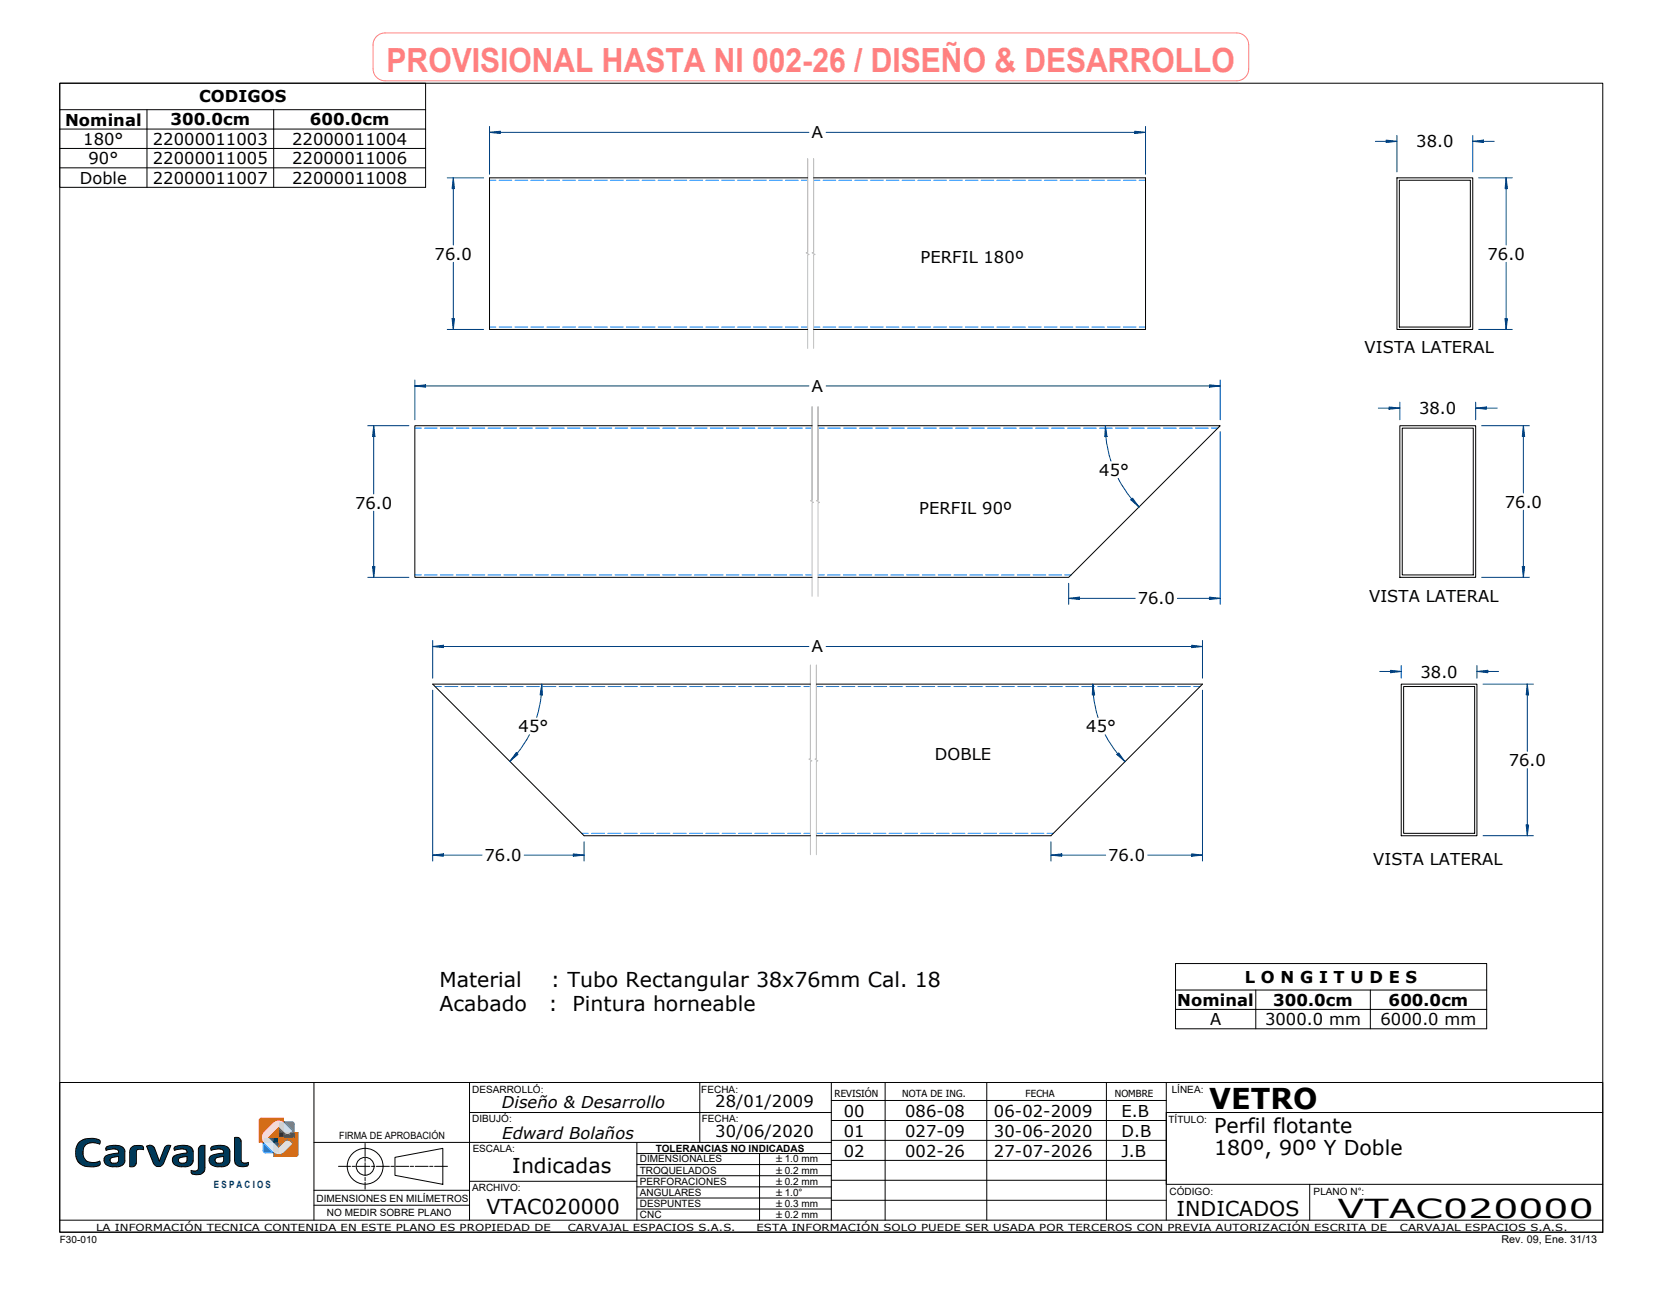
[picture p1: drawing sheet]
<svg xmlns="http://www.w3.org/2000/svg" width="279mm" height="216mm" viewBox="0 0 279 216" stroke-linecap="round" stroke-linejoin="round" font-family="sans-serif">
<!-- layer: Hidden Edges(ISO) -->
<g fill="none" stroke="#0080ff" stroke-width=".17">
<path d="M81.9 30.1h1M83.5 30.1h2.1M86.1 30.1h2.1M88.8 30.1h2.1M91.4 30.1h2.2M94.1 30.1h2.1M96.8 30.1h2.1M99.4 30.1h2.1M102.1 30.1h2.1M104.7 30.1h2.1M107.4 30.1h2.1M110 30.1h2.2"/>
<path d="M112.7 30.1h2.1M115.4 30.1h2.1M118 30.1h2.1M120.7 30.1h2.1M123.3 30.1h2.2M126 30.1h2.1M128.7 30.1h2.1M131.3 30.1h2.2M134 30.1h1M136 30.1h1.1M137.6 30.1h2.1M140.3 30.1h2.1"/>
<path d="M142.9 30.1h2.1M145.6 30.1h2.1M148.2 30.1h2.1M150.8 30.1h2.2M153.5 30.1h2.1M156.1 30.1h2.1M158.8 30.1h2.1M161.4 30.1h2.1M164.1 30.1h2.1M166.7 30.1h2.1M169.3 30.1h2.1M172 30.1h2.1"/>
<path d="M174.6 30.1h2.1M177.3 30.1h2.1M179.9 30.1h2.1M182.6 30.1h2.1M185.2 30.1h2.1M187.8 30.1h2.1M190.5 30.1h1M81.9 54.7h1M83.5 54.7h2.1M86.1 54.7h2.1M88.8 54.7h2.1M91.4 54.7h2.2"/>
<path d="M94.1 54.7h2.1M96.8 54.7h2.1M99.4 54.7h2.1M102.1 54.7h2.1M104.7 54.7h2.1M107.4 54.7h2.1M110 54.7h2.2M112.7 54.7h2.1M115.4 54.7h2.1M118 54.7h2.1M120.7 54.7h2.1M123.3 54.7h2.2"/>
<path d="M126 54.7h2.1M128.7 54.7h2.1M131.3 54.7h2.2M134 54.7h1M136 54.7h1.1M137.6 54.7h2.1M140.3 54.7h2.1M142.9 54.7h2.1M145.6 54.7h2.1M148.2 54.7h2.1M150.8 54.7h2.2M153.5 54.7h2.1"/>
<path d="M156.1 54.7h2.1M158.8 54.7h2.1M161.4 54.7h2.1M164.1 54.7h2.1M166.7 54.7h2.1M169.3 54.7h2.1M172 54.7h2.1M174.6 54.7h2.1M177.3 54.7h2.1M179.9 54.7h2.1M182.6 54.7h2.1M185.2 54.7h2.1"/>
<path d="M187.8 54.7h2.1M190.5 54.7h1M69.4 71.5h1M71 71.5h2.1M73.6 71.5h2.2M76.3 71.5h2.1M78.9 71.5h2.2M81.6 71.5h2.1M84.2 71.5h2.2M86.9 71.5h2.1M89.6 71.5h2.1M92.2 71.5h2.1"/>
<path d="M94.9 71.5h2.1M97.5 71.5h2.2M100.2 71.5h2.1M102.8 71.5h2.2M105.5 71.5h2.1M108.2 71.5h2.1M110.8 71.5h2.1M113.5 71.5h2.1M116.1 71.5h2.1M118.8 71.5h2.1M121.4 71.5h2.1M124.1 71.5h2.1"/>
<path d="M126.7 71.5h2.2M129.4 71.5h2.1M132.1 71.5h2.1M134.7 71.5h1.1M136.8 71.5h1M138.4 71.5h2.1M141.1 71.5h2.1M143.7 71.5h2.2M146.4 71.5h2.1M149.1 71.5h2.1M151.7 71.5h2.2M154.4 71.5h2.2"/>
<path d="M157.1 71.5h2.1M159.8 71.5h2.1M162.5 71.5h2.1M165.1 71.5h2.2M167.8 71.5h2.1M170.5 71.5h2.1M173.1 71.5h2.2M175.8 71.5h2.1M178.5 71.5h2.1M181.2 71.5h2.1M183.8 71.5h2.2M186.5 71.5h2.2"/>
<path d="M189.2 71.5h2.1M191.9 71.5h2.1M194.5 71.5h2.2M197.2 71.5h2.1M199.9 71.5h2.1M202.5 71.5h1.1M69.4 96.1h1M71 96.1h2.1M73.6 96.1h2.2M76.3 96.1h2.1M78.9 96.1h2.2M81.6 96.1h2.1"/>
<path d="M84.2 96.1h2.2M86.9 96.1h2.1M89.6 96.1h2.1M92.2 96.1h2.1M94.9 96.1h2.1M97.5 96.1h2.2M100.2 96.1h2.1M102.8 96.1h2.2M105.5 96.1h2.1M108.2 96.1h2.1M110.8 96.1h2.1M113.5 96.1h2.1"/>
<path d="M116.1 96.1h2.1M118.8 96.1h2.1M121.4 96.1h2.1M124.1 96.1h2.1M126.7 96.1h2.2M129.4 96.1h2.1M132.1 96.1h2.1M134.7 96.1h1.1M136.8 96.1h1M138.4 96.1h2.1M141 96.1h2.1M143.7 96.1h2.1"/>
<path d="M146.3 96.1h2.1M148.9 96.1h2.2M151.6 96.1h2.1M154.2 96.1h2.1M156.9 96.1h2.1M159.5 96.1h2.1M162.2 96.1h2.1M164.8 96.1h2.1M167.4 96.1h2.2M170.1 96.1h2.1M172.7 96.1h2.2M175.4 96.1h2.1"/>
<path d="M178 96.1h1.1M72.7 114.7h1.1M74.4 114.7h2.2M77.1 114.7h2.2M79.8 114.7h2.2M82.6 114.7h2.2M85.3 114.7h2.2M88 114.7h2.2M90.8 114.7h2.1M93.5 114.7h2.2M96.2 114.7h2.2M98.9 114.7h2.2"/>
<path d="M101.7 114.7h2.1M104.4 114.7h2.2M107.1 114.7h2.2M109.9 114.7h2.1M112.6 114.7h2.2M115.3 114.7h2.2M118 114.7h2.2M120.8 114.7h2.2M123.5 114.7h2.2M126.2 114.7h2.2M129 114.7h2.1M131.7 114.7h2.2"/>
<path d="M134.4 114.7h1.1M136.5 114.7h1.1M138.1 114.7h2.2M140.8 114.7h2.1M143.5 114.7h2.1M146.1 114.7h2.2M148.8 114.7h2.1M151.5 114.7h2.1M154.2 114.7h2.1M156.8 114.7h2.2M159.5 114.7h2.1M162.2 114.7h2.1"/>
<path d="M164.8 114.7h2.2M167.5 114.7h2.2M170.2 114.7h2.1M172.9 114.7h2.1M175.5 114.7h2.2M178.2 114.7h2.1M180.9 114.7h2.1M183.6 114.7h2.1M186.2 114.7h2.2M188.9 114.7h2.1M191.6 114.7h2.1M194.2 114.7h2.2"/>
<path d="M196.9 114.7h2.2M199.6 114.7h1.1M97.3 139.3h1.1M98.9 139.3h2.2M101.6 139.3h2.2M104.4 139.3h2.2M107.1 139.3h2.2M109.8 139.3h2.2M112.6 139.3h2.1M115.3 139.3h2.2M118 139.3h2.2M120.8 139.3h2.2"/>
<path d="M123.5 139.3h2.2M126.2 139.3h2.2M129 139.3h2.1M131.7 139.3h2.2M134.4 139.3h1.1M136.5 139.3h1.1M138.1 139.3h2.1M140.7 139.3h2.2M143.4 139.3h2.1M146 139.3h2.1M148.7 139.3h2.1M151.3 139.3h2.1"/>
<path d="M153.9 139.3h2.2M156.6 139.3h2.1M159.2 139.3h2.1M161.9 139.3h2.1M164.5 139.3h2.1M167.2 139.3h2M169.8 139.3h2.1M172.4 139.3h2.1M175.1 139.3h1"/>
</g>
<!-- layer: Break Lines(ISO) -->
<path d="M135 42.2v-15.7v15.7h-.2l.5 .3-.3 .1v15.6M136 42.2v-15.7v15.7h-.2l.5 .3-.3 .1v15.6M135.8 83.6v-15.6v15.6l-.3 .1 .5 .2-.2 .1v15.7M136.8 83.6v-15.6v15.6l-.3 .1 .5 .2-.2 .1v15.7M135.5 126.8v-15.7v15.7l-.2 .1 .5 .2-.3 .1v15.6M136.5 126.8v-15.7v15.7l-.2 .1 .5 .2-.3 .1v15.6" fill="none" stroke="#c0c0c0" stroke-width=".17"/>
<!-- layer: Visible Edges(ISO) -->
<path d="M135 29.7h-53.1v25.4h53.1M136 29.7h55.5v25.4h-55.5M233.6 29.7h12.7v25.4h-12.7zM234 30.1h11.9v24.6h-11.9zM135.8 71.1h-66.4v25.4h66.4M136.8 71.1h67.2l-25.3 25.4h-41.9M234.1 71.1h12.6v25.4h-12.6zM234.5 71.5h11.8v24.6h-11.8zM135.5 114.3h-63.2l25.4 25.4h37.8M136.5 114.3h64.6l-25.4 25.4h-39.2M234.3 114.3h12.7v25.4h-12.7zM234.7 114.7h11.9v24.6h-11.9z" fill="none" stroke="#000" stroke-width=".17"/>
<!-- layer: Hatch -->
<g fill="#003b5c">
<path d="M13.1 191a3.3 3.3 0 0 1 3.6-.4l.1 .3-.1 .3a2.13 2.13 0 0 0-2.7 .5 1.89 1.89 0 0 0 .8 2.5 2.61 2.61 0 0 0 1.9-.2 .52 .52 0 0 1 0 .6 .52 .52 0 0 1-.5 .3 2.93 2.93 0 0 1-3.2-.8 3.2 3.2 0 0 1 .1-3.1z" fill-rule="evenodd"/>
<path d="M18.5 193.6l1.3-.3v.6a.47 .47 0 0 1-.5 .5h-.5a.52 .52 0 0 1-.3-.8zM17.8 191.6a2.5 2.5 0 0 1 3 .4l.1 2a1.19 1.19 0 0 1-1.4 1h-.6a1.21 1.21 0 0 1-1.4-1.6 1.74 1.74 0 0 1 1.5-.6l.8-.1a.59 .59 0 0 0-.8-.7l-1.3 .2v-.3z" fill-rule="evenodd"/>
<path d="M21.9 191.7a1.9 1.9 0 0 1 2.1 0v.4a1.08 1.08 0 0 0-1.2 .2v2.1a.78 .78 0 0 1-1.1 .5v-2.5z" fill-rule="evenodd"/>
<path d="M24.5 191.5a.91 .91 0 0 1 1.3 .4l.8 2.1 .9-2.1a.79 .79 0 0 1 1.1-.4l-1.2 2.9a.93 .93 0 0 1-.9 .5 .93 .93 0 0 1-.9-.5z" fill-rule="evenodd"/>
<path d="M29.9 193.6l1.4-.3v.6a.51 .51 0 0 1-.5 .5h-.5a.51 .51 0 0 1-.4-.8zM29.2 191.6a2.5 2.5 0 0 1 3 .4l.1 2a1.19 1.19 0 0 1-1.4 1h-.6a1.19 1.19 0 0 1-1.4-1.6 1.74 1.74 0 0 1 1.6-.6l.8-.1a.59 .59 0 0 0-.8-.7l-1.3 .2-.1-.3z" fill-rule="evenodd"/>
<path d="M33.3 191.6l.4-.2h.6v3.7a1.26 1.26 0 0 1-1.8 1.2 .42 .42 0 0 1-.5-.4v-.3a.82 .82 0 0 0 1.2-.3v-3.3z" fill-rule="evenodd"/>
<path d="M36 193.6a.5 .5 0 0 0 0 .5 .5 .5 0 0 0 .5 .3h.4a.51 .51 0 0 0 .5-.5v-.6zM35.4 191.6l-.1 .5v.1h.3a1.6 1.6 0 0 1 1.8 .1v.4a4 4 0 0 0-2.3 .6 1.12 1.12 0 0 0 .1 1.2 1.12 1.12 0 0 0 1.1 .4h1.1a1.06 1.06 0 0 0 1-.9v-1.6a1.28 1.28 0 0 0-1.5-1h-.8z" fill-rule="evenodd"/>
<path d="M39.2 190.1a.78 .78 0 0 1 1.1 .5v3.3a.66 .66 0 0 0 1.1 .4l.1-.1v.3a.49 .49 0 0 1-.6 .4 1.22 1.22 0 0 1-1.7-1.1z" fill-rule="evenodd"/>
</g>
<g fill="#7a9a01">
<path d="M46.6 190.9h.8l-.8 .8z"/>
<path d="M47.4 190.1h1.8v-.8h.6v3.7l-.3 .3h-3.7v-.6a1.4 1.4 0 0 0 1.8-.1l1.4-1.5-.4-.3a.81 .81 0 0 0-1.2 .1z" fill-rule="evenodd"/>
</g>
<g fill="#e57200">
<path d="M45.8 189.3l.8-.9v.9z"/>
<path d="M45.8 189.3v.8h-.8z"/>
<path d="M43.5 186.9h3.9v.5a1.38 1.38 0 0 0-1.8 .2l-1.5 1.5a1.4 1.4 0 0 0-.2 1.8h-.6v-3.7z" fill-rule="evenodd"/>
</g>
<g fill="#b94700">
<path d="M45.8 189.3h.8v.8h-.8z" fill-rule="evenodd"/>
<path d="M46.6 190.1h.8v.8h-.8z" fill-rule="evenodd"/>
</g>
<path d="M47.5 187.5h1.3l.3 .1 .1 .2v1.5h-.5l.3-.3z" fill-rule="evenodd" fill="#753bbd"/>
<path d="M44 190.9l1.7 1.7h-1.4l-.2-.1z" fill-rule="evenodd" fill="#00b5e2"/>
<g fill="#642667">
<path d="M46.6 188.4l.8 .9h-.8z"/>
<path d="M47.4 189.3a.83 .83 0 0 0 1.3 0h.5v.8h-1.8z" fill-rule="evenodd"/>
</g>
<path d="M46.6 189.3h.8v.8h-.8z" fill-rule="evenodd" fill="#3c1053"/>
<path d="M45.8 190.1h.8v.8h-.8z" fill-rule="evenodd" fill="#006f44"/>
<path d="M45 190.1l.8 .8h.8v.8l-.8-.8v-.8z" fill-rule="evenodd" fill="#228848"/>
<path d="M44.1 189.1l1.5-1.5a1.39 1.39 0 0 1 1.9-.1h-.9v.9l-1.6 1.7h-1v.8a1.36 1.36 0 0 1 .1-1.8z" fill-rule="evenodd" fill="#fde5ce"/>
<g fill="#cfe1d2">
<path d="M45.8 190.9l.8 .8v.9h-.8z" fill-rule="evenodd"/>
<path d="M44 190.1h1l.8 .8h-1.8z" fill-rule="evenodd"/>
</g>
<path d="M46.6 191.7l1-1a.77 .77 0 0 1 1 .1l.4 .3-1.4 1.5a1.41 1.41 0 0 1-1.9 0h.9z" fill-rule="evenodd" fill="#e9edcc"/>
<g fill="#cfc1db">
<path d="M46.6 187.5h.8v1.8l-.8-.9z" fill-rule="evenodd"/>
<path d="M47.4 189.3h1.3a.82 .82 0 0 1-1.3 0z" fill-rule="evenodd"/>
</g>
<path d="M47.4 187.5l1.6 1.5-.3 .3h-1.3z" fill-rule="evenodd" fill="#d6cfe8"/>
<path d="M44 190.9h1.8v1.7z" fill-rule="evenodd" fill="#d4ebff"/>
<!-- layer: Sketch Geometry(ISO) -->
<g fill="none" stroke="#000" stroke-width=".17">
<path d="M10 13.9h258v192h-258zM10 180.9h258v25h-258zM44 190.9l.1 .2M45.6 192.5l.1 .1M47.5 187.5l.1 .1M52.5 190.9h86.5M52.5 198.9h26M52.5 180.9v23M56.6 194.9h2M58.9 194.9h.5M59.7 194.9h2.1M61 191.1v2.1"/>
<path d="M61 193.5v.6M61 194.3v2.2M61 196.7v.6M61 197.5v1.2M62.1 194.9h.6M62.9 194.9h2.2M65.4 194.9h.5M66 193.4l8-1.5v6l-8-1.5zM66.2 194.9h2.1M68.6 194.9h.6M69.4 194.9h2.2M71.8 194.9h.6"/>
<path d="M72.7 194.9h2.1M78.5 185.9h60.5M78.5 197.4h28M78.5 180.9v23M106.5 192.8h32.5M106.5 198.3h32.5M106.5 196.5h32.5M106.5 194.6h32.5M106.5 190.9v13M117 180.9v10M127 192.8v11.1M139 197.2h56"/>
<path d="M139 193.9h56M139 190.6h56M139 187.2h56M139 183.9h56M139 180.9v23M148 180.9v23M165 180.9v23M185 180.9v23M195 180.9v23M195 197.9h73M195 185.9h73M219 197.9v6"/>
<path d="M10 203.9h258M52.5 201.4h26M106.5 202h32.5M106.5 200.2h32.5M139 200.6h56"/>
<circle cx="61.1" cy="194.9" r="3"/>
<circle cx="61.1" cy="194.9" r="1.49"/>
</g>
<path d="M44 190.9h1.8v1.7M44 190.9l1.7 1.7" fill="none" stroke="#d4ebff" stroke-width=".17"/>
<path d="M47.4 187.5v1.8h1.3" fill="none" stroke="#d6cfe8" stroke-width=".17"/>
<path d="M46.6 187.5v.9M47.4 187.5v1.8h1.3" fill="none" stroke="#cfc1db" stroke-width=".17"/>
<path d="M44 190.1h1M45.8 190.9v1.7h.8" fill="none" stroke="#cfe1d2" stroke-width=".17"/>
<path d="M44 190.1h1M46.6 187.5v.9" fill="none" stroke="#fde5ce" stroke-width=".17"/>
<!-- layer: 0 -->
<path d="M47.4 187.5h.1M47.6 187.6l1.4 1.4-.3 .3" fill="none" stroke="#d6cfe8" stroke-width=".17"/>
<path d="M44 190.9h.1M45.7 192.6h.1" fill="none" stroke="#d4ebff" stroke-width=".17"/>
<path d="M47.5 190.8l.6-.3a1.2 1.2 0 0 1 .9 .6l-1.4 1.5M47.5 190.8l-.9 .9v.9h-.9a1.41 1.41 0 0 0 1.9-.1" fill="none" stroke="#e9edcc" stroke-width=".17"/>
<path d="M46.6 188.4l.9 1M46.6 187.5h.8M48.7 189.3l-.2 .2-.4 .1-.6-.2" fill="none" stroke="#cfc1db" stroke-width=".17"/>
<path d="M44 190.1v.8h1.8M45 190.1l1.6 1.6v.9" fill="none" stroke="#cfe1d2" stroke-width=".17"/>
<path d="M44 190.1v.8M46.6 187.5h.9a1.41 1.41 0 0 0-1.9 .1l-1.5 1.5a1.41 1.41 0 0 0-.1 1.8M46.6 188.4l-1.6 1.7" fill="none" stroke="#fde5ce" stroke-width=".17"/>
<!-- layer: Sketch Geometry(ISO) -->
<path d="M45 190.1l1.6 1.6" fill="none" stroke="#228848" stroke-width=".17"/>
<!-- layer: 0 -->
<path d="M45.8 190.1h.8v.8h-.8z" fill="none" stroke="#006f44" stroke-width=".17"/>
<path d="M46.6 189.3h.8v.8h-.8z" fill="none" stroke="#3c1053" stroke-width=".17"/>
<!-- layer: Sketch Geometry(ISO) -->
<path d="M46.6 189.3h.8v.8M48.7 189.3h.5" fill="none" stroke="#642667" stroke-width=".17"/>
<!-- layer: 0 -->
<path d="M46.6 189.3v-.9l.9 1M48.6 189.4l-.5 .2-.6-.2M49.2 189.3v.8h-1.8" fill="none" stroke="#642667" stroke-width=".17"/>
<g fill="none" stroke="#000" stroke-width=".17">
<path d="M12.7 192.7l.1 .8 .3 .7M13.1 191a2.34 2.34 0 0 0-.4 1.7M13.1 194.2a3.4 3.4 0 0 0 3.4 .6M14.2 190.3a2.99 2.99 0 0 1 2.5 .3v.6M14.2 190.3l-.6 .3-.5 .4M15.7 191a1.7 1.7 0 0 0-1.7 .8 1.7 1.7 0 0 0 .2 1.9l.4 .4 1.1 .2M15.7 191l1 .2M16.7 194a.5 .5 0 0 1-.2 .8M16.7 194l-1 .3M17.7 192.2v-.4a2.7 2.7 0 0 1 3 .1l.2 .5M18.4 194l.3 .3 .6 .1M18.5 194.9h1.4"/>
<path d="M18.7 193.5l-.2 .1-.1 .4M19.3 192l.4 .2 .1 .3M19.3 192h-.8l-.8 .2M19.8 193.3l-1.1 .2M19.8 192.5v.2a3.1 3.1 0 0 0-2.3 .8 1.11 1.11 0 0 0 1 1.4M19.8 193.3v.6a.51 .51 0 0 1-.5 .5M20.5 194.7l-.6 .2M20.9 192.4v1.6M20.9 194l-.2 .5-.2 .2M22.8 192.4v2l-.2 .4-.2 .1M23.1 192.1l-.3 .3M23.3 191.4l.5 .1"/>
<path d="M23.4 191.4h-.3a1.1 1.1 0 0 0-1.4 1.2v2.3h.7M23.8 191.5l.2 .2v.4h-1M25 191.4a.86 .86 0 0 1 .8 .5l.8 2.1 1-2.3 .5-.3h.5l-1.2 3a.92 .92 0 0 1-.9 .5 .92 .92 0 0 1-.9-.6l-1.1-2.8 .5-.1M29.8 193.8v.2M29.8 194a.79 .79 0 0 0 1.3 .2M30.7 192l.5 .2 .1 .3M30.7 192h-.8l-.7 .2-.1-.1a.39 .39 0 0 1 .3-.5 2.85 2.85 0 0 1 2.7 .3l.2 .5v1.6l-.2 .5-.2 .2M31.3 193.3h-.6a.77 .77 0 0 0-.9 .5M31.3 192.5v.2a3.1 3.1 0 0 0-2.4 .8 1.11 1.11 0 0 0 1.1 1.4M31.3 193.3v.6l-.2 .3M31.9 194.7l-.6 .2h-1.3M32.2 196.2l.4 .1"/>
<path d="M33.2 192l-.1 3.4a.8 .8 0 0 1-1.1 .2v.4l.2 .2M34.1 195.7a1.5 1.5 0 0 1-1.5 .6M34.3 191.4h-.3a.69 .69 0 0 0-.8 .6M34.3 191.4v3.7l-.1 .6M36 193.8l.1 .4 .3 .2h.5M36.1 194.9h1.3M36.8 192l.5 .2 .1 .3M36.9 192h-.8l-.8 .2v-.1a.39 .39 0 0 1 .2-.5 2.85 2.85 0 0 1 2.7 .3l.2 .5v1.6l-.2 .5-.2 .2M37.2 194.2l-.3 .2M37.4 193.3h-.6a.83 .83 0 0 0-.8 .5M37.4 192.5v.2a3.1 3.1 0 0 0-2.4 .8 1.11 1.11 0 0 0 1.1 1.4M37.4 193.3v.6l-.1 .3"/>
<path d="M38 194.7l-.6 .2M39.2 190.1v3.7l.1 .6M39.2 190.1h.7M39.3 194.4a1.5 1.5 0 0 0 1.6 .6M39.9 190.1l.3 .3 .1 .2M40.3 190.6l.1 3.5a.8 .8 0 0 0 1.1 .1M41.5 194.2l-.1 .6-.5 .1M48.7 189.3l-.1 .1"/>
</g>
<!-- layer: Sketch Geometry(ISO) -->
<path d="M44 190.9v1.4M44.3 192.6h1.4" fill="none" stroke="#00b5e2" stroke-width=".17"/>
<path d="M47.5 187.5h1.3M48.7 189.3h.5" fill="none" stroke="#753bbd" stroke-width=".17"/>
<!-- layer: 0 -->
<path d="M47.6 187.6l1.4 1.4-.3 .3M48.8 187.5h.2l.2 .3v1.5" fill="none" stroke="#753bbd" stroke-width=".17"/>
<path d="M44 192.3l.1 .2 .3 .1M44.1 191.1l1.5 1.5" fill="none" stroke="#00b5e2" stroke-width=".17"/>
<!-- layer: Sketch Geometry(ISO) -->
<path d="M46.6 189.3v.8h-.8M47.4 190.1h-.8v.8" fill="none" stroke="#b94700" stroke-width=".17"/>
<path d="M43.3 190.9h.6M45.8 189.3v.8M45.8 189.3h.8M46.6 188.4l-.8 .9M47.4 186.9v.5" fill="none" stroke="#e57200" stroke-width=".17"/>
<path d="M47.4 190.1v.8h-.8M47.6 192.5a1.41 1.41 0 0 1-1.8 .2v.6M49.2 189.3h.6" fill="none" stroke="#7a9a01" stroke-width=".17"/>
<!-- layer: 0 -->
<path d="M43.7 186.9l-.3 .1-.1 .2v3.7M43.7 186.9h3.7M45.8 189.3l-.8 .8h.8M46.6 188.4v.9M47.4 187.4a1.41 1.41 0 0 0-1.8 .2l-1.5 1.5a1.41 1.41 0 0 0-.2 1.8" fill="none" stroke="#e57200" stroke-width=".17"/>
<path d="M45.8 193.3h3.7M47.5 190.8l.6-.3a1.2 1.2 0 0 1 .9 .6l-1.4 1.5M47.5 190.8l-.9 .9v-.8M49.2 189.3v.8h-1.8M49.8 192.9l-.1 .3-.2 .1M49.8 189.3v3.6" fill="none" stroke="#7a9a01" stroke-width=".17"/>
<!-- layer: Dimensions(ISO) -->
<path d="M75.8 29.7v1.8" fill="none" stroke="#003f80" stroke-width=".17"/>
<path d="M75.8 29.7l.2 1.8h-.4z" fill-rule="evenodd" fill="#003f80"/>
<path d="M75.8 29.7l.2 1.8h-.4zM75.8 53.3v1.8" fill="none" stroke="#003f80" stroke-width=".17"/>
<path d="M75.6 53.3h.4l-.2 1.8z" fill-rule="evenodd" fill="#003f80"/>
<path d="M74.8 29.7h6.1M75.8 31.5v9.4M74.8 55.1h6.1M75.6 53.3h.4l-.2 1.8zM75.8 43.8v9.5" fill="none" stroke="#003f80" stroke-width=".17"/>
<path d="M189.7 22.1h1.8" fill="none" stroke="#004080" stroke-width=".17"/>
<path d="M189.7 21.9l1.8 .2-1.8 .2z" fill-rule="evenodd" fill="#004080"/>
<path d="M81.9 22.1h1.8M189.7 21.9l1.8 .2-1.8 .2z" fill="none" stroke="#004080" stroke-width=".17"/>
<path d="M81.9 22.1l1.8-.2v.4z" fill-rule="evenodd" fill="#004080"/>
<path d="M81.9 22.1l1.8-.2v.4zM81.9 21.1v8M83.7 22.1h51.6M138.1 22.1h51.6M191.5 21.1v8" fill="none" stroke="#004080" stroke-width=".17"/>
<path d="M251.8 29.7v1.8" fill="none" stroke="#003f80" stroke-width=".17"/>
<path d="M251.8 29.7l.3 1.8h-.4z" fill-rule="evenodd" fill="#003f80"/>
<path d="M251.8 29.7l.3 1.8h-.4zM251.8 53.3v1.8" fill="none" stroke="#003f80" stroke-width=".17"/>
<path d="M251.7 53.3h.4l-.3 1.8z" fill-rule="evenodd" fill="#003f80"/>
<path d="M231.8 23.6h1.8M247.2 29.7h5.7M251.8 31.5v9.4M247.2 55.1h5.7M251.7 53.3h.4l-.3 1.8zM251.8 43.8v9.5" fill="none" stroke="#003f80" stroke-width=".17"/>
<path d="M231.8 23.4l1.8 .2-1.8 .2z" fill-rule="evenodd" fill="#003f80"/>
<path d="M231.8 23.4l1.8 .2-1.8 .2zM246.3 23.6h1.8" fill="none" stroke="#003f80" stroke-width=".17"/>
<path d="M246.3 23.6l1.8-.2v.4z" fill-rule="evenodd" fill="#003f80"/>
<path d="M230 23.6h1.8M233.6 22.6v6.1M246.3 23.6l1.8-.2v.4zM246.3 22.6v6.1M248.1 23.6h1.8" fill="none" stroke="#003f80" stroke-width=".17"/>
<path d="M202.2 64.5h1.8" fill="none" stroke="#004080" stroke-width=".17"/>
<path d="M202.2 64.3l1.8 .2-1.8 .2z" fill-rule="evenodd" fill="#004080"/>
<path d="M69.4 64.5h1.8M202.2 64.3l1.8 .2-1.8 .2z" fill="none" stroke="#004080" stroke-width=".17"/>
<path d="M69.4 64.5l1.8-.2v.4z" fill-rule="evenodd" fill="#004080"/>
<path d="M69.4 64.5l1.8-.2v.4zM69.4 63.5v6.6M71.2 64.5h64.1M138.1 64.5h64.1M204 63.5v6.6" fill="none" stroke="#004080" stroke-width=".17"/>
<path d="M62.5 71.1v1.8" fill="none" stroke="#003f80" stroke-width=".17"/>
<path d="M62.5 71.1l.2 1.8h-.4z" fill-rule="evenodd" fill="#003f80"/>
<path d="M62.5 71.1l.2 1.8h-.4zM62.5 94.7v1.8" fill="none" stroke="#003f80" stroke-width=".17"/>
<path d="M62.3 94.7h.4l-.2 1.8z" fill-rule="evenodd" fill="#003f80"/>
<path d="M61.5 71.1h6.9M62.5 72.9v9.6M61.5 96.5h6.9M62.3 94.7h.4l-.2 1.8zM62.5 85.4v9.3M189.2 83.4l1.3 1.3" fill="none" stroke="#003f80" stroke-width=".17"/>
<path d="M189.1 83.5l.3-.3 1.1 1.5z" fill-rule="evenodd" fill="#003f80"/>
<path d="M184.8 71.1l.1 1.8M189.1 83.5l.3-.3 1.1 1.5z" fill="none" stroke="#003f80" stroke-width=".17"/>
<path d="M184.8 71.1l.3 1.8-.4 .1z" fill-rule="evenodd" fill="#003f80"/>
<path d="M184.8 71.1l.3 1.8-.4 .1zM184.9 72.9l.3 1.8 .6 2.4M187 79.9l.8 1.6 1.4 1.9M178.7 100h1.8" fill="none" stroke="#003f80" stroke-width=".17"/>
<path d="M178.7 100l1.8-.2v.4z" fill-rule="evenodd" fill="#003f80"/>
<path d="M178.7 100l1.8-.2v.4zM202.2 100h1.8" fill="none" stroke="#003f80" stroke-width=".17"/>
<path d="M202.2 99.8l1.8 .2-1.8 .2z" fill-rule="evenodd" fill="#003f80"/>
<path d="M204 72.1v28.9M232.3 68.2h1.8M178.7 97.5v3.5M180.5 100h9.3M196.9 100h5.3M202.2 99.8l1.8 .2-1.8 .2z" fill="none" stroke="#003f80" stroke-width=".17"/>
<path d="M232.3 68l1.8 .2-1.8 .2z" fill-rule="evenodd" fill="#003f80"/>
<path d="M232.3 68l1.8 .2-1.8 .2zM246.7 68.2h1.8" fill="none" stroke="#003f80" stroke-width=".17"/>
<path d="M246.7 68.2l1.8-.2v.4z" fill-rule="evenodd" fill="#003f80"/>
<path d="M230.5 68.2h1.8M234.1 67.2v2.9M246.7 68.2l1.8-.2v.4zM246.7 67.2v2.9M248.5 68.2h1.8M254.7 71.1v1.8" fill="none" stroke="#003f80" stroke-width=".17"/>
<path d="M254.7 71.1l.2 1.8h-.4z" fill-rule="evenodd" fill="#003f80"/>
<path d="M254.7 71.1l.2 1.8h-.4zM254.7 94.7v1.8" fill="none" stroke="#003f80" stroke-width=".17"/>
<path d="M254.5 94.7h.4l-.2 1.8z" fill-rule="evenodd" fill="#003f80"/>
<path d="M247.7 71.1h8M254.7 72.9v9.5M247.7 96.5h8M254.5 94.7h.4l-.2 1.8zM254.7 85.3v9.4M95.9 142.9h1.8" fill="none" stroke="#003f80" stroke-width=".17"/>
<path d="M95.9 142.7l1.8 .2-1.8 .2z" fill-rule="evenodd" fill="#003f80"/>
<path d="M72.3 142.9h1.8M95.9 142.7l1.8 .2-1.8 .2z" fill="none" stroke="#003f80" stroke-width=".17"/>
<path d="M72.3 142.9l1.8-.2v.4z" fill-rule="evenodd" fill="#003f80"/>
<path d="M72.3 115.3v28.6M86.5 125.9l-1.3 1.3M72.3 142.9l1.8-.2v.4zM74.1 142.9h6.5M87.7 142.9h8.2M97.7 140.7v3.2" fill="none" stroke="#003f80" stroke-width=".17"/>
<path d="M86.3 125.8l.3 .2-1.4 1.2z" fill-rule="evenodd" fill="#003f80"/>
<path d="M90.6 114.3l-.1 1.8M86.3 125.8l.3 .2-1.4 1.2z" fill="none" stroke="#003f80" stroke-width=".17"/>
<path d="M90.6 114.3l.1 1.8h-.4z" fill-rule="evenodd" fill="#003f80"/>
<path d="M90.5 116.1l-.3 1.9-.5 1.9M90.6 114.3l.1 1.8h-.4zM88.5 122.8l-.9 1.6-1.1 1.5M186.9 125.9l1.2 1.4" fill="none" stroke="#003f80" stroke-width=".17"/>
<path d="M186.8 126.1l.2-.3 1.1 1.5z" fill-rule="evenodd" fill="#003f80"/>
<path d="M182.7 114.3l.1 1.8M186.8 126.1l.2-.3 1.1 1.5z" fill="none" stroke="#003f80" stroke-width=".17"/>
<path d="M182.7 114.3l.3 1.8h-.4z" fill-rule="evenodd" fill="#003f80"/>
<path d="M182.7 114.3l.3 1.8h-.4zM182.8 116.1l.3 1.9 .5 1.9M184.8 122.8l1 1.6 1.1 1.6M199.3 142.9h1.8" fill="none" stroke="#003f80" stroke-width=".17"/>
<path d="M199.3 142.7l1.8 .2-1.8 .2z" fill-rule="evenodd" fill="#003f80"/>
<path d="M175.7 142.9h1.8M199.3 142.7l1.8 .2-1.8 .2z" fill="none" stroke="#003f80" stroke-width=".17"/>
<path d="M175.7 142.9l1.8-.2v.4z" fill-rule="evenodd" fill="#003f80"/>
<path d="M201.1 115.3v28.6M175.7 142.9l1.8-.2v.4zM175.7 140.7v3.2M177.5 142.9h7.4M191.9 142.9h7.4" fill="none" stroke="#003f80" stroke-width=".17"/>
<path d="M199.3 108h1.8" fill="none" stroke="#004080" stroke-width=".17"/>
<path d="M199.3 107.8l1.8 .2-1.8 .2z" fill-rule="evenodd" fill="#004080"/>
<path d="M72.3 108h1.8M199.3 107.8l1.8 .2-1.8 .2z" fill="none" stroke="#004080" stroke-width=".17"/>
<path d="M72.3 108l1.8-.2v.4z" fill-rule="evenodd" fill="#004080"/>
<path d="M72.3 108l1.8-.2v.4zM72.3 107v6.3M74.1 108h61.2M138.1 108h61.2M201.1 107v6.3" fill="none" stroke="#004080" stroke-width=".17"/>
<path d="M232.5 112.2h1.8" fill="none" stroke="#003f80" stroke-width=".17"/>
<path d="M232.5 112l1.8 .2-1.8 .2z" fill-rule="evenodd" fill="#003f80"/>
<path d="M232.5 112l1.8 .2-1.8 .2zM247 112.2h1.8" fill="none" stroke="#003f80" stroke-width=".17"/>
<path d="M247 112.2l1.8-.2v.4z" fill-rule="evenodd" fill="#003f80"/>
<path d="M230.7 112.2h1.8M234.3 111.2v2.1M247 112.2l1.8-.2v.4zM247 111.2v2.1M248.8 112.2h1.8M255.4 114.3v1.8" fill="none" stroke="#003f80" stroke-width=".17"/>
<path d="M255.4 114.3l.2 1.8h-.4z" fill-rule="evenodd" fill="#003f80"/>
<path d="M255.4 114.3l.2 1.8h-.4zM255.4 137.9v1.8" fill="none" stroke="#003f80" stroke-width=".17"/>
<path d="M255.2 137.9h.4l-.2 1.8z" fill-rule="evenodd" fill="#003f80"/>
<path d="M248 114.3h8.4M255.4 116.1v9.5M248 139.7h8.4M255.2 137.9h.4l-.2 1.8zM255.4 128.4v9.5" fill="none" stroke="#003f80" stroke-width=".17"/>
<!-- layer: Symbols(ISO) -->
<g fill="none" stroke="#000" stroke-width=".17">
<path d="M10 18.3v-4.4h61.2v4.4M24.6 18.3v13M45.8 18.3v13M71.2 18.3h-61.2v3.3M71.2 18.3v13h-61.2v-9.7M10 21.6h61.2M10 24.8h61.2M10 28h61.2M196.6 165.4v-4.4h52v4.4M196.6 168.7h52M210 165.4v6.5M229.1 165.4v6.5"/>
<path d="M248.6 165.4h-52v3.3M248.6 165.4v6.5h-52v-3.2"/>
</g>
<!-- layer: Sketch Geometry(ISO) -->
<path d="M63 6.1l.8-.5 .6-.1h142.4a2 2 0 0 1 2 2v4a2 2 0 0 1-2 2h-142.4a2 2 0 0 1-2-2v-4v-.5z" fill="none" stroke="#ff8080" stroke-width=".17"/>
<text font-size="5.6" fill="#ff8080" x="64.6" y="12">PROVISIONAL HASTA NI 002-26 / DISEÑO &amp; DESARROLLO</text>
<text font-size="4.8" x="202.2" y="185.3">VETRO</text>
<text font-size="4.4" x="223.6" y="203.5">VTAC020000</text>
<g font-size="3.4">
<text x="73.5" y="164.9">Material</text>
<text x="92.1" y="164.9">: Tubo Rectangular 38x76mm Cal. 18</text>
<text x="73.5" y="168.9">Acabado</text>
<text x="91.7" y="168.9">:</text>
<text x="95.7" y="168.9">Pintura horneable</text>
<text x="203" y="189.3">Perfil flotante</text>
<text x="85.7" y="196">Indicadas</text>
<text x="203" y="193">180º, 90º Y Doble</text>
<text x="81.3" y="202.9">VTAC020000</text>
<text x="196.7" y="203.2">INDICADOS</text>
</g>
<g font-size="2.8">
<text x="135.8" y="23.1">A</text>
<text x="135.8" y="65.5">A</text>
<text x="135.8" y="109">A</text>
</g>
<g font-size="2.7">
<text x="33.3" y="17.1">CODIGOS</text>
<text x="10.9" y="21">Nominal</text>
<text x="28.5" y="21">300.0cm</text>
<text x="51.8" y="21">600.0cm</text>
<text x="13.9" y="24.2">180°</text>
<text x="14.8" y="27.4">90°</text>
<text x="25.5" y="24.2">22000011003</text>
<text x="25.5" y="27.4">22000011005</text>
<text x="48.9" y="24.2">22000011004</text>
<text x="48.9" y="27.4">22000011006</text>
<text x="236.8" y="24.6">38.0</text>
<text x="13.3" y="30.7">Doble</text>
<text x="25.5" y="30.7">22000011007</text>
<text x="48.9" y="30.7">22000011008</text>
<text x="72.7" y="43.4">76.0</text>
<text x="153.9" y="43.9">PERFIL 180º</text>
<text x="248.7" y="43.4">76.0</text>
<text x="228.2" y="58.9">VISTA LATERAL</text>
<text x="237.3" y="69.2">38.0</text>
<text x="183.8" y="79.5">45°</text>
<text x="59.4" y="85">76.0</text>
<text x="153.7" y="86">PERFIL 90º</text>
<text x="251.6" y="84.8">76.0</text>
<text x="190.2" y="101">76.0</text>
<text x="228.9" y="100.6">VISTA LATERAL</text>
<text x="237.5" y="113.2">38.0</text>
<text x="86.7" y="122.3">45°</text>
<text x="181.6" y="122.3">45°</text>
<text x="156.3" y="127.1">DOBLE</text>
<text x="252.3" y="128">76.0</text>
<text x="81" y="143.9">76.0</text>
<text x="185.3" y="143.9">76.0</text>
<text x="229.6" y="144.5">VISTA LATERAL</text>
<text x="208.2" y="164.2">L O N G I T U D E S</text>
<text x="196.8" y="168.1">Nominal</text>
<text x="202.3" y="171.3">A</text>
<text x="211.5" y="171.3">3000.0 mm</text>
<text x="212.9" y="168">300.0cm</text>
<text x="230.8" y="171.3">6000.0 mm</text>
<text x="232.2" y="168">600.0cm</text>
<text x="83.9" y="185.2">Diseño &amp; Desarrollo</text>
<text x="119.6" y="185">28/01/2009</text>
<text x="84" y="190.3">Edward Bolaños</text>
<text x="119.6" y="190">30/06/2020</text>
<text x="141.1" y="186.6">00</text>
<text x="141.1" y="189.9">01</text>
<text x="151.4" y="186.6">086-08</text>
<text x="151.4" y="189.9">027-09</text>
<text x="166.2" y="186.6">06-02-2009</text>
<text x="166.2" y="189.9">30-06-2020</text>
<text x="187.5" y="186.6">E.B</text>
<text x="187.5" y="189.9">D.B</text>
<text x="141.1" y="193.3">02</text>
<text x="151.4" y="193.3">002-26</text>
<text x="166.2" y="193.3">27-07-2026</text>
<text x="187.5" y="193.3">J.B</text>
</g>
<text font-size="1.8" x="251" y="207.8">Rev. 09, Ene. 31/13</text>
<g font-size="1.7">
<text x="79" y="182.6">DESARROLLÓ:</text>
<text x="117.3" y="182.6">FECHA:</text>
<text x="195.9" y="182.6">LÍNEA:</text>
<text x="56.7" y="190.3">FIRMA DE APROBACIÓN</text>
<text x="79" y="187.6">DIBUJÓ:</text>
<text x="117.3" y="187.4">FECHA:</text>
<text x="195.4" y="187.6">TÍTULO:</text>
<text x="79" y="192.5">ESCALA:</text>
<text x="107" y="194.2">DIMENSIONALES</text>
<text x="107" y="196.2">TROQUELADOS</text>
<text x="109.6" y="192.4">TOLERANCIAS NO INDICADAS</text>
<text x="52.9" y="200.8">DIMENSIONES EN MILÍMETROS</text>
<text x="54.7" y="203.2">NO MEDIR SOBRE PLANO</text>
<text x="79" y="198.9">ARCHIVO:</text>
<text x="107" y="198.1">PERFORACIONES</text>
<text x="107" y="199.8">ANGULARES</text>
<text x="107" y="201.7">DESPUNTES</text>
<text x="107" y="203.5">CNC</text>
<text x="195.6" y="199.7">CÓDIGO:</text>
<text x="219.6" y="199.7">PLANO N°:</text>
<text x="10" y="207.7">F30-010</text>
</g>
<text font-size="1.7" fill="#003b5c" x="35.8" y="198.4">E S P A C I O S</text>
<g font-size="1.6">
<text x="139.6" y="183.3">REVISIÓN</text>
<text x="150.9" y="183.3">NOTA DE ING.</text>
<text x="171.5" y="183.3">FECHA</text>
<text x="186.4" y="183.3">NOMBRE</text>
<text x="129.8" y="194.2">±1.0 mm</text>
<text x="129.8" y="196.2">±0.2 mm</text>
<text x="129.8" y="198.1">±0.2 mm</text>
<text x="129.8" y="203.5">±0.2 mm</text>
<text x="129.8" y="201.7">±0.3 mm</text>
<text x="129.8" y="199.8">±1.0°</text>
<text x="16.1" y="205.7">LA INFORMACIÓN TECNICA CONTENIDA EN ESTE PLANO ES PROPIEDAD DE</text>
<text x="94.9" y="205.7">CARVAJAL ESPACIOS S.A.S.</text>
<text x="126.5" y="205.7">ESTA INFORMACIÓN SOLO PUEDE SER USADA POR TERCEROS CON PREVIA AUTORIZACIÓN ESCRITA DE</text>
<text x="234.1" y="205.7">CARVAJAL ESPACIOS S.A.S.</text>
</g>
</svg>
